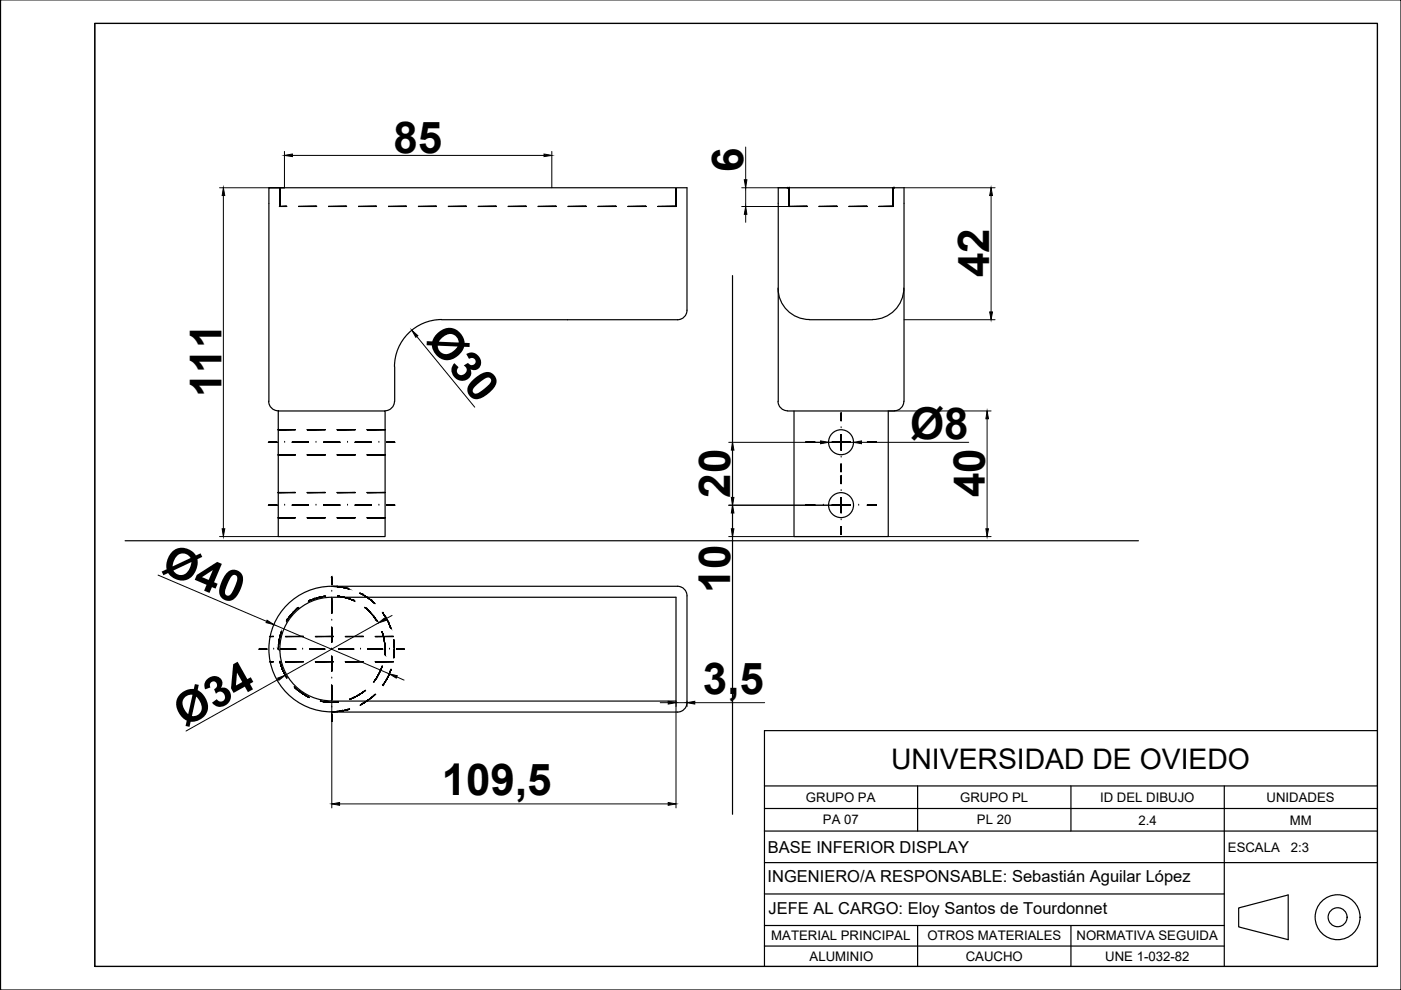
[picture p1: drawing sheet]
<svg xmlns="http://www.w3.org/2000/svg" width="297mm" height="210mm" viewBox="0 0 297 210" stroke-linecap="round" stroke-linejoin="round" font-family="sans-serif">
<!-- layer: 01_Contornos -->
<g fill="none" stroke="#000" stroke-width=".25">
<path d="M.1 0h296.9v209.9h-296.9zM20.1 5h271.9v199.9h-271.9zM57 39.8h3.3M155.3 58.4v114.2M83.7 77.8v7.3M93.6 67.7a10 10 0 0 0-10 10.1M93.7 67.8h49.9a2.01 2.01 0 0 0 2.1-2v-26h-88.7v45.3M165 61.1a6.7 6.7 0 0 0 6.6 6.6M171.6 67.8h13.4M191.6 61.1a6.7 6.7 0 0 1-6.6 6.6M57 85.1a2.01 2.01 0 0 0 2 2M59 87.1h22.6v26.7h-22.6z"/>
<path d="M83.6 85.1a2.01 2.01 0 0 1-2 2M165 85.1a2.01 2.01 0 0 0 2 2M165 85.1v-45.3h26.7v45.3M167 87.1h22.6M168.3 87.1v26.7h20v-26.7M191.6 85.1a2.01 2.01 0 0 1-2 2M26.5 114.7h214.9M62.6 129.9a11 11 0 0 1 7.7-3.3h73v22h-73a11 11 0 0 1-10.1-6.8 11 11 0 0 1 2.4-11.9zM145.7 149a2.01 2.01 0 0 1-2 2l-73.4-.1a13.3 13.3 0 0 1-13.3-13.3 13.3 13.3 0 0 1 13.3-13.3h73.4a2.01 2.01 0 0 1 2 2v22.7M292 154.9h-129.9v50M162.1 176.2h129.9M162.1 166.6h129.9"/>
<path d="M162.1 171.4h129.9M194.5 166.6v9.6M227.1 166.6v9.6M259.6 166.6v38.3M162.1 182.9h129.9M162.1 189.5h97.5M162.1 196.2h97.5M194.5 196.2v8.7M227.1 196.2v8.7M262.6 192.5l10.5-2.7v9.4l-10.5-2.7zM162.1 200.6h97.5"/>
<circle cx="178.3" cy="93.8" r="2.65"/>
<circle cx="178.3" cy="107.1" r="2.65"/>
<circle cx="283.6" cy="194.5" r="4.8"/>
<circle cx="283.6" cy="194.5" r="2.01"/>
</g>
<!-- layer: 04_Cotas -->
<g fill="none" stroke="#000" stroke-width=".21">
<path d="M60.3 32.1v7.7h-13.7M62 32.9h53.3M117 32.1v7.7M157.3 39.8h9.7M158.1 31.2v6.9M158.1 39.8v4M191.7 39.8h19.3M47.4 41.5v70.6M157.3 43.8h10M158.1 45.4v1.7M210.1 41.5v24.6M88.4 71.3l12.3 15"/>
<path d="M191.7 67.8h19.3M154.5 93.8h26.5M155.3 95.4v10.1M182.7 93.8h22.7M188.3 87.1h21.8M209.3 88.8v23.3M46.6 113.8h12.4M154.5 113.8h23.8M154.5 107.1h23.8M155.3 108.8v3.3M155.3 113.8v11.6M188.3 113.8h21.8"/>
<path d="M33.5 121.9l23 9.9M58.1 132.4l24.5 10.5M80.2 132.1l-19.8 11.1M83.1 130.5l-1.5 .8M59 144l-19.6 11M70.3 149v22.3M84.1 143.5l1.6 .7M140 149h1.7M143.3 148.6v22.7M143.3 149h2.4M145.7 148.6v1.2M147.3 149h14.8"/>
<path d="M72 170.4h69.7"/>
</g>
<g fill="#000" stroke="#000" stroke-width=".21">
<path d="M60.3 32.9l1.7-.2v.5zM115.3 32.7l1.7 .2-1.7 .3zM157.8 38.1h.6l-.3 1.7zM47.4 39.8l.3 1.7h-.6zM158.1 43.8l.3 1.6h-.6zM210.1 39.8l.3 1.7h-.6zM87.3 70l1.3 1.2-.4 .3zM209.8 66.1h.6l-.3 1.7zM155.3 93.8l.3 1.6h-.5zM174 93.5l1.7 .3-1.7 .3zM181 93.8l1.7-.3v.6zM209.3 87.1l.3 1.7h-.6z"/>
<path d="M47.1 112.1h.6l-.3 1.7zM155.3 107.1l.3 1.7h-.5zM155.1 112.1h.5l-.3 1.7zM155.1 105.5h.5l-.3 1.6zM209 112.1h.6l-.3 1.7zM56.6 131.5l1.5 .9-1.7-.4zM80.2 132.1l1.3-1.1 .3 .5zM58.9 143.8l1.5-.6-1.3 1zM82.6 142.9l1.6 .4-.2 .5zM141.7 148.7l1.6 .3-1.6 .3zM145.7 149l1.6-.3v.6zM70.3 170.4l1.7-.2v.5z"/>
<path d="M141.7 170.2l1.6 .2-1.6 .3z"/>
</g>
<!-- layer: 03_Ejes -->
<g fill="#000" stroke="#000" stroke-width=".21">
<path d="M57 93.7h1.7zM57 93.8l1.7-.1zM57 93.8l1.7-.1zM57 93.8h1.7z"/>
<path d="M62 93.7h3.4zM62 93.8l3.4-.1zM62 93.8l3.4-.1zM62 93.8h3.4z"/>
<path d="M68.6 93.7h3.5zM68.6 93.8l3.5-.1zM68.6 93.8l3.5-.1zM68.6 93.8h3.5z"/>
<path d="M75.3 93.7h3.4zM75.3 93.8l3.4-.1zM75.3 93.8l3.4-.1zM75.3 93.8h3.4z"/>
<path d="M81.9 93.7h1.8zM81.9 93.8l1.8-.1zM81.9 93.8l1.8-.1zM81.9 93.8h1.8z"/>
<path d="M170.8 93.8h2zM170.8 93.8l2-.1zM170.8 93.8l2-.1zM170.8 93.7h2z"/>
<path d="M178.3 87.6v1.6zM178.3 87.6v1.6zM178.3 87.6v1.6zM178.3 87.6v1.6z"/>
<path d="M178.3 92.2v3.2zM178.3 92.2v3.2zM178.3 92.2v3.2zM178.3 92.2v3.2z"/>
<path d="M178.3 98.4v1.6zM178.3 98.4v1.6zM178.3 98.4v1.6zM178.3 98.4v1.6z"/>
<path d="M176.4 93.8h3.9zM176.4 93.8l3.9-.1zM176.4 93.8l3.9-.1zM176.4 93.7h3.9z"/>
<path d="M183.9 93.8h1.9zM183.9 93.8l1.9-.1zM183.9 93.8l1.9-.1zM183.9 93.7h1.9z"/>
<path d="M57 107.1h1.7zM57 107.1h1.7zM57 107.1h1.7zM57 107.1h1.7z"/>
<path d="M62 107.1h3.4zM62 107.1h3.4zM62 107.1h3.4zM62 107.1h3.4z"/>
<path d="M68.6 107.1h3.5zM68.6 107.1h3.5zM68.6 107.1h3.5zM68.6 107.1h3.5z"/>
<path d="M75.3 107.1h3.4zM75.3 107.1h3.4zM75.3 107.1h3.4zM75.3 107.1h3.4z"/>
<path d="M81.9 107.1h1.8zM81.9 107.1h1.8zM81.9 107.1h1.8zM81.9 107.1h1.8z"/>
<path d="M170.8 107.1h2zM170.8 107.1h2zM170.8 107.1h2zM170.8 107.1h2z"/>
<path d="M178.3 100.9v1.6zM178.3 100.9v1.6zM178.3 100.9v1.6zM178.3 100.9v1.6z"/>
<path d="M178.3 105.5v3.2zM178.3 105.5v3.2zM178.3 105.5v3.2zM178.3 105.5v3.2z"/>
<path d="M178.3 111.7v1.6zM178.3 111.7v1.6zM178.3 111.7v1.6zM178.3 111.7v1.6z"/>
<path d="M176.4 107.1h3.9zM176.4 107.1h3.9zM176.4 107.1h3.9zM176.4 107.1h3.9z"/>
<path d="M183.9 107.1h1.9zM183.9 107.1h1.9zM183.9 107.1h1.9zM183.9 107.1h1.9z"/>
<path d="M55 137.6h1.6zM55 137.6h1.6zM55 137.6h1.6zM55 137.6h1.6z"/>
<path d="M59.5 137.6h3.2zM59.5 137.6h3.2zM59.5 137.6h3.2zM59.5 137.6h3.2z"/>
<path d="M65.6 137.6h3.3zM65.6 137.6h3.3zM65.6 137.6h3.3zM65.6 137.6h3.3z"/>
<path d="M70.3 133v3.2zM70.3 133v3.2zM70.3 133v3.2zM70.3 133v3.2z"/>
<path d="M70.3 126.8v3.2zM70.3 126.8v3.2zM70.3 126.8v3.2zM70.3 126.8v3.2z"/>
<path d="M70.3 122.3v1.6zM70.3 122.3v1.6zM70.3 122.3v1.6zM70.3 122.3v1.6z"/>
<path d="M71.8 137.6h3.2zM71.8 137.6h3.2zM71.8 137.6h3.2zM71.8 137.6h3.2z"/>
<path d="M77.9 137.6h3.2zM77.9 137.6h3.2zM77.9 137.6h3.2zM77.9 137.6h3.2z"/>
<path d="M84.1 137.6h1.6zM84.1 137.6h1.6zM84.1 137.6h1.6zM84.1 137.6h1.6z"/>
<path d="M70.3 151.4v1.6zM70.3 151.4v1.6zM70.3 151.4v1.6zM70.3 151.4v1.6z"/>
<path d="M70.3 145.3v3.1zM70.3 145.3v3.1zM70.3 145.3v3.1zM70.3 145.3v3.1z"/>
<path d="M70.3 139.1v3.2zM70.3 139.1v3.2zM70.3 139.1v3.2zM70.3 139.1v3.2z"/>
</g>
<g fill="none" stroke="#000" stroke-width=".21">
<path d="M57 93.7v.1M57 93.7l1.7 .1zM60.4 93.8h.1M62 93.7l3.4 .1zM67 93.8h.1M68.6 93.7l3.5 .1zM73.7 93.8h.1M75.3 93.7l3.4 .1zM80.3 93.8h.1M81.9 93.7l1.8 .1zM83.7 93.7v.1M170.8 93.7l2 .1z"/>
<path d="M170.8 93.7v.1M174.6 93.8h.1M176.4 93.7l3.9 .1zM178.3 87.6h.1M178.3 87.6v1.6zM178.3 92.2v3.2zM178.3 98.4v1.6zM178.3 90.7h.1M178.3 96.9h.1M182.1 93.8h.1M183.9 93.7l1.9 .1zM185.8 93.7v.1"/>
<path d="M57 107.1h.1M57 107.1h1.7zM60.4 107.1h.1M62 107.1h3.4zM67 107.1h.1M68.6 107.1h3.5zM73.7 107.1h.1M75.3 107.1h3.4zM80.3 107.1h.1M81.9 107.1h1.8zM83.7 107.1h.1M170.8 107.1h2z"/>
<path d="M170.8 107.1h.1M174.6 107.1h.1M176.4 107.1h3.9zM178.3 100.9h.1M178.3 100.9v1.6zM178.3 105.5v3.2zM178.3 111.7v1.6zM178.3 113.3h.1M178.3 100h.1M178.3 104h.1M178.3 110.2h.1M182.1 107.1h.1"/>
<path d="M183.9 107.1h1.9zM185.8 107.1h.1M55 137.6h1.6zM55 137.6h.1M58 137.6h.1M59.5 137.6h3.2zM64.2 137.6h.1M65.6 137.6h3.3zM70.3 137.6h.1M70.3 139.1v3.2zM70.3 133v3.2zM70.3 126.8v3.2z"/>
<path d="M70.3 122.3v1.6zM70.3 122.3h.1M70.3 131.5h.1M70.3 125.4h.1M71.8 137.6h3.2zM76.4 137.6h.1M77.9 137.6h3.2zM82.6 137.6h.1M84.1 137.6h1.6zM85.7 137.6h.1M70.3 153h.1M70.3 151.4v1.6z"/>
<path d="M70.3 145.3v3.1zM70.3 149.9h.1M70.3 143.8h.1"/>
</g>
<!-- layer: 02_Ocultas -->
<g fill="#000" stroke="#000" stroke-width=".21">
<path d="M167.3 39.8v3.8zM167.3 39.8v3.8zM167.3 39.8v3.8zM167.3 39.8v3.8z"/>
<path d="M189.3 39.8v3.8zM189.3 39.8v3.8zM189.3 39.8v3.8zM189.3 39.8v3.8z"/>
<path d="M59.3 40v3.8zM59.3 40v3.8zM59.3 40v3.8zM59.3 40v3.8z"/>
<path d="M59.3 43.8h1.5zM59.3 43.8l1.5-.1zM59.3 43.8l1.5-.1zM59.3 43.7h1.5z"/>
<path d="M63.3 43.8h3.8zM63.3 43.8l3.8-.1zM63.3 43.8l3.8-.1zM63.3 43.7h3.8z"/>
<path d="M69.7 43.8h3.8zM69.7 43.8l3.8-.1zM69.7 43.8l3.8-.1zM69.7 43.7h3.8z"/>
<path d="M76 43.8h3.8zM76 43.8l3.8-.1zM76 43.8l3.8-.1zM76 43.7h3.8z"/>
<path d="M82.4 43.8h3.8zM82.4 43.8l3.8-.1zM82.4 43.8l3.8-.1zM82.4 43.7h3.8z"/>
<path d="M88.7 43.8h3.8zM88.7 43.8l3.8-.1zM88.7 43.8l3.8-.1zM88.7 43.7h3.8z"/>
<path d="M95.1 43.8h3.8zM95.1 43.8l3.8-.1zM95.1 43.8l3.8-.1zM95.1 43.7h3.8z"/>
<path d="M101.4 43.8h3.8zM101.4 43.8l3.8-.1zM101.4 43.8l3.8-.1zM101.4 43.7h3.8z"/>
<path d="M107.8 43.8h3.8zM107.8 43.8l3.8-.1zM107.8 43.8l3.8-.1zM107.8 43.7h3.8z"/>
<path d="M114.1 43.8h3.8zM114.1 43.8l3.8-.1zM114.1 43.8l3.8-.1zM114.1 43.7h3.8z"/>
<path d="M120.5 43.8h3.8zM120.5 43.8l3.8-.1zM120.5 43.8l3.8-.1zM120.5 43.7h3.8z"/>
<path d="M126.8 43.8h3.8zM126.8 43.8l3.8-.1zM126.8 43.8l3.8-.1zM126.8 43.7h3.8z"/>
<path d="M133.2 43.8h3.8zM133.2 43.8l3.8-.1zM133.2 43.8l3.8-.1zM133.2 43.7h3.8z"/>
<path d="M143.3 40v3.8zM143.3 40v3.8zM143.3 40v3.8zM143.3 40v3.8z"/>
<path d="M139.5 43.8h3.8zM139.5 43.8l3.8-.1zM139.5 43.8l3.8-.1zM139.5 43.7h3.8z"/>
<path d="M167.3 43.7h3.8zM167.3 43.8l3.8-.1zM167.3 43.8l3.8-.1zM167.3 43.8h3.8z"/>
<path d="M173.7 43.7h3.8zM173.7 43.8l3.8-.1zM173.7 43.8l3.8-.1zM173.7 43.8h3.8z"/>
<path d="M180 43.7h3.8zM180 43.8l3.8-.1zM180 43.8l3.8-.1zM180 43.8h3.8z"/>
<path d="M186.4 43.7h2.9zM186.4 43.8l2.9-.1zM186.4 43.8l2.9-.1zM186.4 43.8h2.9z"/>
<path d="M59 91.1h3.6zM59 91.1h3.6zM59 91.1h3.6zM59 91.1h3.6z"/>
<path d="M59 96.4h3.6zM59 96.4h3.6zM59 96.4h3.6zM59 96.4h3.6z"/>
<path d="M65.1 91.1h3.8zM65.1 91.1h3.8zM65.1 91.1h3.8zM65.1 91.1h3.8z"/>
<path d="M65.1 96.4h3.8zM65.1 96.4h3.8zM65.1 96.4h3.8zM65.1 96.4h3.8z"/>
<path d="M71.5 91.1h3.8zM71.5 91.1h3.8zM71.5 91.1h3.8zM71.5 91.1h3.8z"/>
<path d="M71.5 96.4h3.8zM71.5 96.4h3.8zM71.5 96.4h3.8zM71.5 96.4h3.8z"/>
<path d="M77.8 91.1h3.8zM77.8 91.1h3.8zM77.8 91.1h3.8zM77.8 91.1h3.8z"/>
<path d="M77.8 96.4h3.8zM77.8 96.4h3.8zM77.8 96.4h3.8zM77.8 96.4h3.8z"/>
<path d="M59 104.5h3.6zM59 104.5l3.6-.1zM59 104.5l3.6-.1zM59 104.4h3.6z"/>
<path d="M59 109.8h3.6zM59 109.8l3.6-.1zM59 109.8l3.6-.1zM59 109.7h3.6z"/>
<path d="M65.1 104.5h3.8zM65.1 104.5l3.8-.1zM65.1 104.5l3.8-.1zM65.1 104.4h3.8z"/>
<path d="M65.1 109.8h3.8zM65.1 109.8l3.8-.1zM65.1 109.8l3.8-.1zM65.1 109.7h3.8z"/>
<path d="M71.5 104.5h3.8zM71.5 104.5l3.8-.1zM71.5 104.5l3.8-.1zM71.5 104.4h3.8z"/>
<path d="M71.5 109.8h3.8zM71.5 109.8l3.8-.1zM71.5 109.8l3.8-.1zM71.5 109.7h3.8z"/>
<path d="M77.8 104.5h3.8zM77.8 104.5l3.8-.1zM77.8 104.5l3.8-.1zM77.8 104.4h3.8z"/>
<path d="M77.8 109.8h3.8zM77.8 109.8l3.8-.1zM77.8 109.8l3.8-.1zM77.8 109.7h3.8z"/>
<path d="M57.3 135h.7zM57.3 135l.7-.1zM57.3 135l.7-.1zM57.3 134.9h.7z"/>
<path d="M59 137.6l.1 .1zM59 137.6l.1 .1z"/>
<path d="M59.1 136.6l-.1 1zM59 136.6v1zM59 136.6v1zM59 136.6v1z"/>
<path d="M59.3 135.5l-.2 1.1zM59.2 135.5l-.1 1.1zM59.2 135.5l-.1 1.1zM59.2 135.5l-.2 1.1z"/>
<path d="M59.5 134.5l-.2 1zM59.5 134.5l-.2 1zM59.5 134.5l-.2 1zM59.5 134.5l-.3 1z"/>
<path d="M59.7 134l-.2 .5zM59.6 134l-.1 .5zM59.6 134l-.1 .5zM59.6 134l-.1 .5z"/>
<path d="M60.8 131.5v.2zM60.8 131.5v.2zM60.8 131.5l-.1 .2zM60.8 131.5l-.1 .2z"/>
<path d="M61.5 130.7l-.7 .8zM61.4 130.7l-.6 .8zM61.4 130.7l-.6 .8zM61.4 130.7l-.6 .8z"/>
<path d="M62.2 129.9l-.7 .8zM62.1 129.9l-.6 .8zM62.1 129.9l-.6 .8zM62.1 129.9l-.7 .8z"/>
<path d="M62.9 129.1l-.7 .8zM62.9 129l-.7 .9zM62.9 129l-.7 .9zM62.9 129l-.7 .9z"/>
<path d="M62.9 129.1l.4-.3zM62.9 129.1l.4-.3zM62.9 129.1l.3-.3zM62.9 129l.3-.2z"/>
<path d="M60.5 135h3.8zM60.5 135l3.8-.1zM60.5 135l3.8-.1zM60.5 134.9h3.8z"/>
<path d="M65.4 127.5l.2-.1zM65.4 127.5l.2-.2zM65.4 127.5l.2-.2zM65.4 127.5l.2-.2z"/>
<path d="M65.6 127.4l1.1-.4zM65.6 127.4l1.1-.5zM65.6 127.4l1.1-.5zM65.6 127.3l1.1-.4z"/>
<path d="M66.7 127l1-.3zM66.7 127l1-.4zM66.7 127l1-.4zM66.7 126.9l1-.3z"/>
<path d="M67.7 126.7l1-.2zM67.7 126.7l1-.3zM67.7 126.7l1-.3zM67.7 126.6l1-.2z"/>
<path d="M68.7 126.5l.3-.1zM68.7 126.5l.3-.1zM68.7 126.5l.3-.1zM68.7 126.4h.3z"/>
<path d="M66.9 135h3.8zM66.9 135l3.8-.1zM66.9 135l3.8-.1zM66.9 134.9h3.8z"/>
<path d="M70.3 124.3l1.2 .1zM70.3 124.3l1.2 .1zM70.3 124.3h1.2zM70.3 124.3h1.2z"/>
<path d="M71.6 126.4l.4 .1zM71.6 126.4l.4 .1zM71.6 126.4h.4zM71.6 126.4h.4z"/>
<path d="M71.5 124.4l1.2 .2zM71.5 124.4l1.2 .2zM71.5 124.4l1.2 .1zM71.5 124.3l1.2 .2z"/>
<path d="M72 126.5l1 .2zM72 126.5l1 .2zM72 126.5l1 .1zM72 126.4l1 .2z"/>
<path d="M72.7 124.6l1.1 .2zM72.7 124.6l1.1 .2zM72.7 124.6l1.1 .2zM72.7 124.5l1.1 .3z"/>
<path d="M73.8 124.8l.1 .1zM73.8 124.8l.1 .1zM73.8 124.8l.1 .1zM73.8 124.8l.1 .1z"/>
<path d="M73 126.7l1 .3zM73 126.7l1 .3zM73 126.7l1 .2zM73 126.6l1 .3z"/>
<path d="M74 127l1 .4zM74 127l1 .4zM74 127l1 .3zM74 126.9l1 .4z"/>
<path d="M75 127.4l.2 .1zM75 127.4h.2zM75 127.4h.2zM75 127.3l.2 .1z"/>
<path d="M76.3 125.8l.7 .3zM76.3 125.8l.7 .3zM76.3 125.7l.7 .4zM76.3 125.7l.7 .4z"/>
<path d="M73.2 135h3.8zM73.2 135l3.8-.1zM73.2 135l3.8-.1zM73.2 134.9h3.8z"/>
<path d="M77.4 128.8l.4 .3zM77.4 128.8l.4 .3zM77.4 128.8l.4 .2zM77.4 128.8l.4 .2z"/>
<path d="M77 126.1l1 .7zM77 126.1l1 .7zM77 126.1l1 .6zM77 126.1l1 .6z"/>
<path d="M77.7 129.1l.8 .8zM77.7 129.1l.8 .8zM77.7 129.1l.8 .7zM77.8 129l.7 .8z"/>
<path d="M78 126.8l.9 .6zM78 126.8l.9 .6zM78 126.8l.9 .6zM78 126.7l.9 .7z"/>
<path d="M78.5 129.9l.7 .8zM78.5 129.9l.7 .8zM78.5 129.9l.7 .8zM78.5 129.9l.7 .8z"/>
<path d="M78.9 127.4l.5 .5zM78.9 127.4l.5 .5zM78.9 127.4l.5 .5zM78.9 127.4l.5 .5z"/>
<path d="M79.2 130.7l.7 .8zM79.2 130.7l.7 .8zM79.2 130.7l.7 .8zM79.2 130.7l.7 .8z"/>
<path d="M79.8 131.5l.1 .1zM79.8 131.5l.1 .1z"/>
<path d="M81 133.9l.2 .6zM81 133.9l.2 .6zM81 133.9l.2 .6zM81 133.9l.2 .6z"/>
<path d="M81.1 129.9l.1 .1zM81.1 129.9l.1 .1zM81.1 129.9l.1 .1zM81.1 129.9l.1 .1z"/>
<path d="M81.1 134.5l.3 1zM81.1 134.5l.3 1zM81.1 134.5l.3 1zM81.2 134.5l.2 1z"/>
<path d="M81.4 135.5l.2 1.1zM81.4 135.5l.2 1.1zM81.4 135.5l.2 1.1zM81.4 135.5l.2 1.1z"/>
<path d="M81.6 137.6v1.1zM81.6 137.6v1.1zM81.6 137.6v1.1zM81.6 137.6v1.1z"/>
<path d="M81.6 136.6v1zM81.6 136.6v1zM81.6 136.6v1zM81.6 136.6v1z"/>
<path d="M81.2 130l.7 1zM81.2 130l.7 1zM81.2 130l.7 1zM81.2 130l.7 1z"/>
<path d="M81.8 131l.6 1zM81.8 131l.6 1zM81.8 131l.6 1zM81.9 131l.5 1z"/>
<path d="M82.4 132l.4 1.1zM82.4 132l.4 1.1zM82.4 132l.4 1.1zM82.4 132l.4 1.1z"/>
<path d="M82.8 133.1l.1 .1zM82.8 133.1l.1 .1zM82.8 133.1l.1 .1z"/>
<path d="M79.6 135h3.8zM79.6 135l3.8-.1zM79.6 135l3.8-.1zM79.6 134.9h3.8z"/>
<path d="M83.6 138.8l-.1 .7zM83.6 138.8l-.1 .7zM83.6 138.8l-.1 .7zM83.6 138.8l-.1 .7z"/>
<path d="M83.6 137.6v1.2zM83.6 137.6v1.2zM83.6 137.6v1.2zM83.6 137.6v1.2z"/>
<path d="M83.5 135.7l.1 .8zM83.5 135.7l.1 .8zM83.5 135.7l.1 .8zM83.5 135.7l.1 .8z"/>
<path d="M83.6 136.5v1.1zM83.6 136.5v1.1zM83.6 136.5v1.1zM83.6 136.5v1.1z"/>
<path d="M57.3 140.3h.7zM57.3 140.3h.7zM57.3 140.3h.7zM57.3 140.3h.7z"/>
<path d="M59.4 140.2l.1 .6zM59.3 140.2l.2 .6zM59.3 140.2l.2 .6zM59.3 140.2l.2 .6z"/>
<path d="M59.5 140.8l.3 1zM59.5 140.8l.3 1zM59.5 140.8l.3 1zM59.5 140.8l.3 1z"/>
<path d="M59.8 141.8l.5 1zM59.8 141.8l.5 1zM59.8 141.8l.5 1zM59.8 141.8l.5 1z"/>
<path d="M60.3 142.8l.5 .9zM60.3 142.8l.5 .9zM60.3 142.8l.5 .9zM60.3 142.8l.5 .9z"/>
<path d="M62.4 145.7l.5 .4zM62.4 145.7l.5 .4zM62.4 145.7l.5 .5zM62.4 145.7l.5 .5z"/>
<path d="M62.9 146.1l.9 .7zM62.9 146.2l.9 .6zM62.9 146.2l.9 .6zM62.9 146.2l.9 .6z"/>
<path d="M63.8 146.8l.9 .6zM63.8 146.8l.9 .6zM63.8 146.8l.9 .6zM63.8 146.8l.9 .6z"/>
<path d="M60.5 140.3h3.8zM60.5 140.3h3.8zM60.5 140.3h3.8zM60.5 140.3h3.8z"/>
<path d="M64.7 147.4l.8 .4zM64.7 147.4l.8 .4zM64.7 147.4l.8 .5zM64.7 147.4l.8 .5z"/>
<path d="M67.9 148.6l.8 .2zM67.9 148.6l.8 .2zM67.9 148.7l.8 .1zM67.9 148.7l.8 .1z"/>
<path d="M68.7 148.8l1.1 .1zM68.7 148.8l1.1 .1zM68.7 148.8l1.1 .1zM68.7 148.8l1.1 .1z"/>
<path d="M69.8 148.9h1.1zM69.8 148.9h1.1zM69.8 148.9h1.1zM69.8 148.9h1.1z"/>
<path d="M70.3 150.9l1.2-.1zM70.3 150.9l1.2-.1zM70.3 150.9l1.2-.1zM70.3 150.9h1.2z"/>
<path d="M66.9 140.3h3.8zM66.9 140.3h3.8zM66.9 140.3h3.8zM66.9 140.3h3.8z"/>
<path d="M70.9 148.9l.8-.1zM70.9 148.9l.8-.1zM70.9 148.9l.8-.1zM70.9 148.9h.8z"/>
<path d="M71.5 150.8l1.2-.1zM71.5 150.9l1.2-.2zM71.5 150.9l1.2-.2zM71.5 150.9l1.2-.2z"/>
<path d="M72.7 150.7l1.1-.3zM72.7 150.7l1.1-.3zM72.7 150.7l1.1-.3zM72.7 150.7l1.1-.2z"/>
<path d="M73.8 150.4l.3-.1zM73.8 150.5l.3-.2zM73.8 150.5l.3-.2zM73.8 150.5l.3-.1z"/>
<path d="M74.2 148.2l.8-.3zM74.2 148.3l.8-.4zM74.2 148.3l.8-.4zM74.2 148.3l.8-.4z"/>
<path d="M75 147.9l1-.5zM75 147.9l1-.5zM75 147.9l1-.5zM75 147.9l1-.5z"/>
<path d="M76 147.4l.9-.6zM76 147.4l.9-.6zM76 147.4l.9-.6zM76 147.4l.9-.6z"/>
<path d="M76.4 149.4l.6-.3zM76.4 149.5l.6-.4zM76.5 149.5l.5-.4zM76.5 149.5l.5-.3z"/>
<path d="M76.9 146.8l.6-.4zM76.9 146.8l.6-.4zM76.9 146.8l.6-.4zM76.9 146.8l.6-.4z"/>
<path d="M77 149.1l1-.6zM77 149.2l1-.7zM77 149.2l1-.7zM77 149.2l1-.7z"/>
<path d="M73.2 140.3h3.8zM73.2 140.3h3.8zM73.2 140.3h3.8zM73.2 140.3h3.8z"/>
<path d="M78 148.5l.9-.7zM78 148.5l.9-.7zM78 148.5l.9-.7zM78 148.5l.9-.7z"/>
<path d="M78.9 147.8l.6-.6zM78.9 147.8l.6-.6zM79.5 147.2l-.6 .6zM78.9 147.8l.7-.6z"/>
<path d="M79.8 143.7l-.6 .9zM79.8 143.7l-.5 .9zM79.8 143.7l-.5 .9zM79.9 143.7l-.6 .9z"/>
<path d="M80.3 142.8l-.5 .9zM80.3 142.8l-.4 .9zM80.3 142.8l-.4 .9zM80.4 142.8l-.5 .9z"/>
<path d="M80.8 141.8l-.5 1zM80.8 141.8l-.4 1zM80.8 141.8l-.4 1zM80.8 141.8l-.4 1z"/>
<path d="M81 141.2l-.2 .6zM81 141.2l-.2 .6zM81 141.2l-.2 .6zM81.1 141.2l-.3 .6z"/>
<path d="M81.8 144.3l-.6 1zM81.8 144.3l-.6 1zM81.8 144.3l-.6 1zM81.9 144.3l-.7 1z"/>
<path d="M82.4 143.3l-.6 1zM82.4 143.3l-.5 1zM82.4 143.3l-.5 1zM82.4 143.3l-.5 1z"/>
<path d="M82.8 142.2l-.4 1.1zM82.8 142.2l-.4 1.1zM82.8 142.2l-.4 1.1zM82.8 142.2l-.4 1.1z"/>
<path d="M82.9 141.9l-.1 .3zM82.9 141.9l-.1 .3zM82.9 141.9l-.1 .3zM82.9 141.9l-.1 .3z"/>
<path d="M79.6 140.3h3.8zM79.6 140.3h3.8zM79.6 140.3h3.8zM79.6 140.3h3.8z"/>
</g>
<g fill="none" stroke="#000" stroke-width=".21">
<path d="M59.3 40v3.8zM143.3 40v3.8zM166.9 39.8h.1M167.3 39.8h.1M167.3 39.8v3.8zM189.3 39.8h.1M189.3 39.8v3.8zM189.6 39.8h.1M59.3 43.8h.1M59.3 43.7l1.5 .1zM59.3 43.7v.1M63.3 43.7l3.8 .1z"/>
<path d="M69.7 43.7l3.8 .1zM76 43.7l3.8 .1zM82.4 43.7l3.8 .1zM88.7 43.7l3.8 .1zM95.1 43.7l3.8 .1zM101.4 43.7l3.8 .1zM107.8 43.7l3.8 .1zM114.1 43.7l3.8 .1zM120.5 43.7l3.8 .1zM126.8 43.7l3.8 .1zM133.2 43.7l3.8 .1zM139.5 43.7l3.8 .1z"/>
<path d="M143.3 43.8h.1M143.3 43.7v.1M167.3 43.7v.1M167.3 43.7l3.8 .1zM173.7 43.7l3.8 .1zM180 43.7l3.8 .1zM186.4 43.7l2.9 .1zM189.3 43.7v.1M59 91.1h3.6zM59 91.1h.1M59 96.4h3.6zM59 96.4h.1"/>
<path d="M65.1 91.1h3.8zM65.1 96.4h3.8zM71.5 91.1h3.8zM71.5 96.4h3.8zM77.8 91.1h3.8zM77.8 96.4h3.8zM81.6 91.1h.1M81.6 96.4h.1M59 104.4l3.6 .1zM59 104.4v.1M59 109.7l3.6 .1zM59 109.7v.1"/>
<path d="M65.1 104.4l3.8 .1zM65.1 109.7l3.8 .1zM71.5 104.4l3.8 .1zM71.5 109.7l3.8 .1zM77.8 104.4l3.8 .1zM77.8 109.7l3.8 .1zM81.6 104.4v.1M81.6 109.7v.1M57.3 134.9l.7 .1zM57.3 134.9v.1M59 137.6l.1 .1zM59 136.6v1z"/>
<path d="M59 137.6h.1M59.1 136.6h.1M59.2 135.5l-.2 1.1zM59.3 135.5h.1M59.5 134.5l-.3 1zM59.5 134.5h.1M59.6 134l-.1 .5zM60.5 134.9l3.8 .1zM60.8 131.5l-.1 .2zM60.8 131.5h.1M61.4 130.7l-.6 .8zM61.5 130.7h.1"/>
<path d="M62.1 129.9l-.7 .8zM62.2 129.9h.1M62.9 129l-.7 .9zM62.9 129l.4-.2zM62.9 129.1h.1M65.4 127.5l.2-.2zM65.6 127.3l1.1-.4zM65.6 127.4h.1M66.7 126.9l1-.3zM66.7 127h.1M66.9 134.9l3.8 .1zM67.7 126.6l1-.2z"/>
<path d="M67.7 126.7h.1M68.7 126.4l.3 .1zM68.7 126.5h.1M70.3 124.3l1.2 .1zM70.3 124.3h.1M71.5 124.3l1.2 .3zM71.5 124.4h.1M71.6 126.4l.4 .1zM72 126.4l1 .3zM72 126.5h.1M72.7 124.5l1.1 .3zM72.7 124.6h.1"/>
<path d="M73 126.6l1 .4zM73 126.7h.1M73.2 134.9l3.8 .1zM73.8 124.8l.1 .1zM73.8 124.8h.1M74 126.9l1 .5zM74 127h.1M75 127.3l.2 .2zM75 127.4h.1M76.3 125.7l.7 .4zM77 126.1l1 .7zM77 126.1h.1"/>
<path d="M77.4 128.8l.4 .3zM77.7 129.1l.8 .8zM77.8 129.1h.1M78 126.7l.9 .7zM78 126.8h.1M78.5 129.9l.7 .8zM78.5 129.9h.1M78.9 127.4l.5 .5zM78.9 127.4h.1M79.2 130.7l.7 .8zM79.2 130.7h.1M79.6 134.9l3.8 .1z"/>
<path d="M79.8 131.5l.1 .1zM79.9 131.5h.1M81 133.9l.2 .6zM81.1 129.9l.1 .1zM81.1 134.5l.3 1zM81.2 130l.7 1zM81.2 134.5h.1M81.2 130h.1M81.4 135.5l.2 1.1zM81.4 135.5h.1M81.6 136.6v1zM81.6 138.7h.1"/>
<path d="M81.6 136.6h.1M81.6 137.6v1.1zM81.6 137.6h.1M81.8 131l.6 1zM81.9 131h.1M82.4 132l.4 1.1zM82.4 132h.1M82.8 133.1l.1 .1zM82.8 133.1h.1M83.4 134.9v.1M83.5 135.7l.1 .8zM83.6 138.8l-.1 .7z"/>
<path d="M83.6 136.5v1.1zM83.6 138.8h.1M83.6 137.6v1.2zM83.6 136.5h.1M83.6 137.6h.1M57.3 140.3h.7zM57.3 140.3h.1M59.3 140.2l.2 .6zM59.5 140.8l.3 1zM59.5 140.8h.1M59.8 141.8l.5 1zM59.8 141.8h.1"/>
<path d="M60.3 142.8l.5 .9zM60.3 142.8h.1M60.5 140.3h3.8zM62.4 145.7l.5 .5zM62.9 146.2h.1M62.9 146.1l.9 .7zM63.8 146.8h.1M63.8 146.8l.9 .6zM64.7 147.4h.1M64.7 147.4l.8 .5zM66.9 140.3h3.8zM67.9 148.6l.8 .2z"/>
<path d="M68.7 148.8h.1M68.7 148.8l1.1 .1zM69.8 148.9h.1M69.8 148.9h1.1zM70.3 150.9h.1M70.3 150.9l1.2-.1zM70.9 148.9h.1M70.9 148.9l.8-.1zM71.5 150.9h.1M71.5 150.8l1.2-.1zM72.7 150.7h.1M72.7 150.7l1.1-.3z"/>
<path d="M73.2 140.3h3.8zM73.8 150.5h.1M73.8 150.4l.3-.1zM74.2 148.2l.8-.3zM75 147.9h.1M75 147.9l1-.5zM76 147.4h.1M76 147.4l.9-.6zM76.4 149.4l.6-.3zM76.9 146.8h.1M76.9 146.8l.6-.4zM77 149.2h.1"/>
<path d="M77 149.1l1-.6zM78 148.5h.1M78 148.5l.9-.7zM78.9 147.8h.1M78.9 147.8l.7-.6zM79.6 140.3h3.8zM79.8 143.7l-.6 .9zM79.9 143.7h.1M80.3 142.8l-.5 .9zM80.4 142.8h.1M80.8 141.8l-.5 1zM80.8 141.8h.1"/>
<path d="M81 141.2l-.2 .6zM81.2 145.3h.1M81.8 144.3l-.6 1zM81.9 144.3h.1M82.4 143.3l-.6 1zM82.4 143.3h.1M82.8 142.2l-.4 1.1zM82.8 142.2h.1M82.9 141.9l-.1 .3zM83.4 140.3h.1"/>
</g>
<g font-size="9.3">
<text x="83.4" y="32.4">85</text>
<text x="157.6" y="36.4" transform="rotate(-90 157.6 36.4)">6</text>
<text x="209.7" y="58.8" transform="rotate(-90 209.7 58.8)">42</text>
<text x="90.2" y="72.2" transform="rotate(51 90.2 72.2)">Ø30</text>
<text x="47" y="84.2" transform="rotate(-90 47 84.2)">111</text>
<text x="192.9" y="93">Ø8</text>
<text x="154.8" y="105.5" transform="rotate(-90 154.8 105.5)">20</text>
<text x="208.8" y="105.5" transform="rotate(-90 208.8 105.5)">40</text>
<text x="33.9" y="121.3" transform="rotate(23 33.9 121.3)">Ø40</text>
<text x="154.8" y="125.8" transform="rotate(-90 154.8 125.8)">10</text>
<text x="149" y="147.1">3,5</text>
<text x="39.2" y="154.2" transform="rotate(-29 39.2 154.2)">Ø34</text>
<text x="93.7" y="168.5">109,5</text>
</g>
<text font-size="6" x="188.9" y="163">UNIVERSIDAD DE OVIEDO</text>
<g font-size="3.5">
<text x="162.8" y="180.8">BASE INFERIOR DISPLAY</text>
<text x="162.8" y="187">INGENIERO/A RESPONSABLE: Sebastián Aguilar López</text>
<text x="163" y="193.8">JEFE AL CARGO: Eloy Santos de Tourdonnet</text>
</g>
<g font-size="2.8">
<text x="170.9" y="170.1">GRUPO PA</text>
<text x="203.6" y="170.1">GRUPO PL</text>
<text x="233.2" y="170.1">ID DEL DIBUJO</text>
<text x="268.5" y="170.1">UNIDADES</text>
<text x="174.5" y="174.8">PA 07</text>
<text x="207.1" y="174.8">PL 20</text>
<text x="241.4" y="174.9">2.4</text>
<text x="273.5" y="174.9">MM</text>
<text x="260.3" y="180.6">ESCALA</text>
<text x="273.7" y="180.6">2:3</text>
<text x="163.5" y="199.4">MATERIAL PRINCIPAL</text>
<text x="171.6" y="203.8">ALUMINIO</text>
<text x="196.6" y="199.4">OTROS MATERIALES</text>
<text x="204.8" y="203.8">CAUCHO</text>
<text x="228.2" y="199.4">NORMATIVA SEGUIDA</text>
<text x="234.3" y="203.7">UNE 1-032-82</text>
</g>
</svg>
